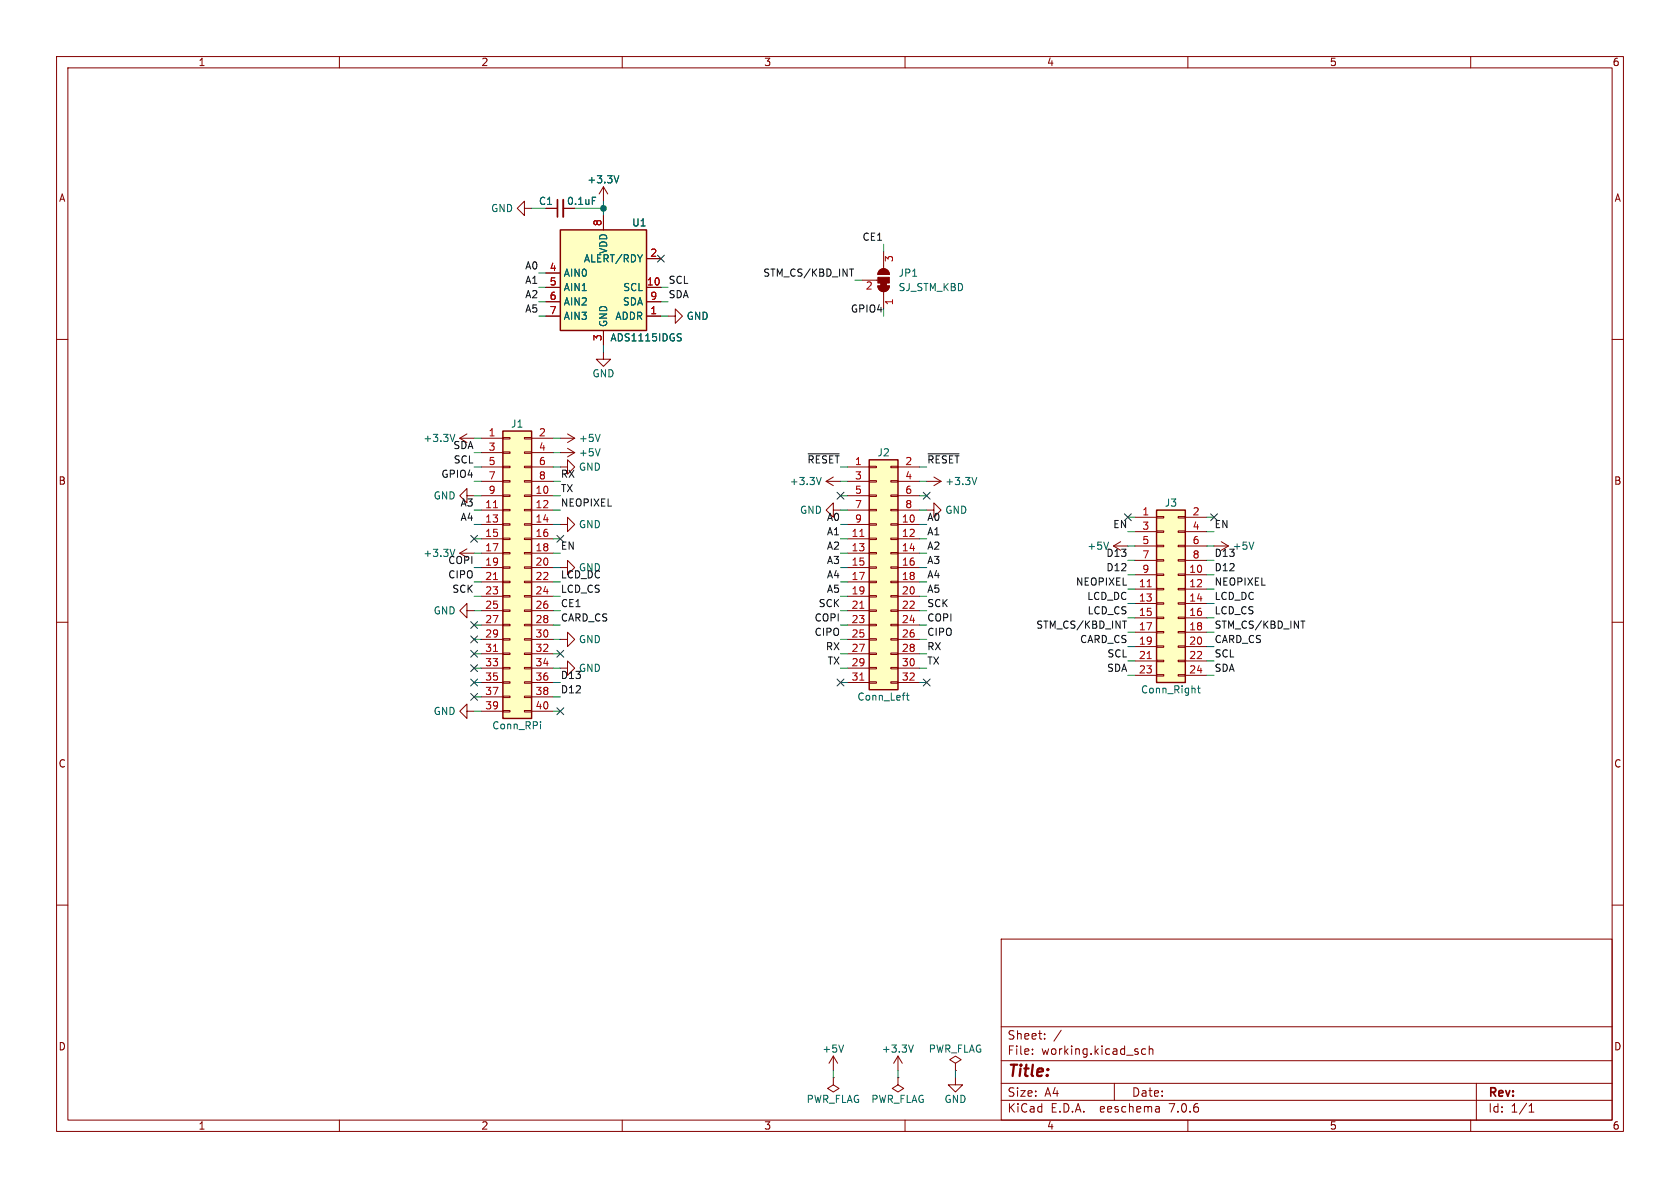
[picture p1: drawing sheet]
<svg xmlns="http://www.w3.org/2000/svg" width="297mm" height="210mm" viewBox="0 0 297 210" stroke-linecap="round" stroke-linejoin="round" font-family="sans-serif">
<g fill="none" stroke="#840000" stroke-width=".18">
<path d="M10 10h277v190h-277zM12 12h273v186h-273zM60 10v2M110 10v2M160 10v2M210 10v2M260 10v2M92.7 36.8v1.3l-1.3-1.3 1.3-1.2v1.2h1.3M96.5 36.8h2.1M99.6 36.8h2M106.7 33l-.8 1.3M106.7 33v2.6"/>
<path d="M106.7 38.1v2.5M106.7 33l.7 1.3M10 60h2M96.5 55.9h2.6M96.5 50.8h2.6M96.5 48.3h2.6M96.5 53.3h2.6M106.7 58.4v2.6M114.3 55.9h2.5M114.3 50.8h2.5M114.3 45.7h2.5M114.3 53.3h2.5"/>
<path d="M118.1 55.9h1.3v-1.3l1.2 1.3-1.2 1.3v-1.3M152.4 49.5h2.8M155.2 50.5h2a1.02 1.02 0 0 1-1 1.1 1.02 1.02 0 0 1-1-1.1zM155.5 47.8a1.02 1.02 0 0 1 1.1-.2 1.02 1.02 0 0 1 .6 .9h-2zM156.2 44.5v3M156.2 51.6v3M285 60h2M81.3 77.5h2.5M81.3 77.5l1.2 .7M82.5 76.7l-1.2 .8M85.1 77.5h3.8M88.9 79.9h1.3v.2h-1.3z"/>
<path d="M88.9 77.3h1.3v.3h-1.3zM92.7 79.9h1.3v.2h-1.3zM92.7 77.3h1.3v.3h-1.3zM94 77.5h3.8M99.1 77.5h2.5M100.3 76.7l1.3 .8M100.3 79.2l1.3 .8M101.6 77.5l-1.3 .7M106.7 62.2v1.3h1.2l-1.2 1.3-1.3-1.3h1.3M81.3 97.8h2.5M81.3 97.8l1.2 .8M82.5 87.6v-1.2l-1.2 1.2 1.2 1.3v-1.3h1.3"/>
<path d="M82.5 97l-1.2 .8M85.1 85.1h3.8M85.1 82.6h3.8M85.1 92.7h3.8M85.1 95.3h3.8M85.1 97.8h3.8M85.1 87.6h3.8M85.1 90.2h3.8M85.1 80h3.8M88.9 97.7h1.3v.2h-1.3zM88.9 95.1h1.3v.3h-1.3zM88.9 92.6h1.3v.2h-1.3z"/>
<path d="M88.9 90h1.3v.3h-1.3zM88.9 87.5h1.3v.3h-1.3zM88.9 85h1.3v.2h-1.3zM88.9 82.4h1.3v.3h-1.3zM92.7 97.7h1.3v.2h-1.3zM92.7 95.1h1.3v.3h-1.3zM92.7 92.6h1.3v.2h-1.3zM92.7 90h1.3v.3h-1.3zM92.7 87.5h1.3v.3h-1.3zM92.7 85h1.3v.2h-1.3zM92.7 82.4h1.3v.3h-1.3zM94 85.1h3.8"/>
<path d="M94 82.6h3.8M94 92.7h3.8M94 95.3h3.8M94 97.8h3.8M94 87.6h3.8M94 90.2h3.8M94 80h3.8M99.1 82.6h1.2v-1.3l1.3 1.3-1.3 1.2v-1.2M99.1 92.7h1.2v-1.3l1.3 1.3-1.3 1.3v-1.3M99.1 80h2.5M101.6 80l-1.3 .8M146 85.1h2.6"/>
<path d="M146 85.1l1.3 .8M147.3 90.2v-1.3l-1.3 1.3 1.3 1.2v-1.2h1.3M147.3 84.3l-1.3 .8M149.9 85.1h3.8M149.9 82.6h3.8M149.9 92.7h3.8M149.9 95.3h3.8M149.9 97.8h3.8M149.9 87.6h3.8M149.9 90.2h3.8M153.7 97.7h1.2v.2h-1.2zM153.7 95.1h1.2v.3h-1.2z"/>
<path d="M153.7 92.6h1.2v.2h-1.2zM153.7 90h1.2v.3h-1.2zM153.7 87.5h1.2v.3h-1.2zM153.7 85h1.2v.2h-1.2zM153.7 82.4h1.2v.3h-1.2zM157.5 97.7h1.2v.2h-1.2zM157.5 95.1h1.2v.3h-1.2zM157.5 92.6h1.2v.2h-1.2zM157.5 90h1.2v.3h-1.2zM157.5 87.5h1.2v.3h-1.2zM157.5 85h1.2v.2h-1.2zM157.5 82.4h1.2v.3h-1.2z"/>
<path d="M158.7 85.1h3.9M158.7 82.6h3.9M158.7 92.7h3.9M158.7 95.3h3.9M158.7 97.8h3.9M158.7 87.6h3.9M158.7 90.2h3.9M163.8 90.2h1.3v1.2l1.3-1.2-1.3-1.3v1.3M163.8 85.1h2.6M165.1 84.3l1.3 .8M166.4 85.1l-1.3 .8M196.8 96.5l1.3 .8"/>
<path d="M196.8 96.5h2.6M198.1 95.8l-1.3 .7M200.7 96.5h3.8M200.7 91.4h3.8M200.7 94h3.8M200.7 99.1h3.8M204.5 98.9h1.2v.3h-1.2zM204.5 96.4h1.2v.2h-1.2zM204.5 93.9h1.2v.2h-1.2zM204.5 91.3h1.2v.3h-1.2zM208.3 98.9h1.2v.3h-1.2zM208.3 96.4h1.2v.2h-1.2z"/>
<path d="M208.3 93.9h1.2v.2h-1.2zM208.3 91.3h1.2v.3h-1.2zM209.5 96.5h3.9M209.5 91.4h3.9M209.5 94h3.9M209.5 99.1h3.9M214.6 96.5h2.6M215.9 95.8l1.3 .7M217.2 96.5l-1.3 .8M10 110h2M82.5 108v-1.3l-1.2 1.3 1.2 1.2v-1.2h1.3M85.1 100.3h3.8"/>
<path d="M85.1 102.9h3.8M85.1 105.4h3.8M85.1 108h3.8M85.1 110.5h3.8M85.1 113h3.8M85.1 115.6h3.8M85.1 118.1h3.8M88.9 118h1.3v.2h-1.3zM88.9 115.4h1.3v.3h-1.3zM88.9 112.9h1.3v.3h-1.3zM88.9 110.4h1.3v.2h-1.3zM88.9 107.8h1.3v.3h-1.3z"/>
<path d="M88.9 105.3h1.3v.2h-1.3zM88.9 102.7h1.3v.3h-1.3zM88.9 100.2h1.3v.3h-1.3zM92.7 118h1.3v.2h-1.3zM92.7 115.4h1.3v.3h-1.3zM92.7 112.9h1.3v.3h-1.3zM92.7 110.4h1.3v.2h-1.3zM92.7 107.8h1.3v.3h-1.3zM92.7 105.3h1.3v.2h-1.3zM92.7 102.7h1.3v.3h-1.3zM92.7 100.2h1.3v.3h-1.3zM94 100.3h3.8"/>
<path d="M94 102.9h3.8M94 105.4h3.8M94 108h3.8M94 110.5h3.8M94 113h3.8M94 115.6h3.8M94 118.1h3.8M99.1 113h1.2v-1.2l1.3 1.2-1.3 1.3v-1.3M99.1 118.1h1.2v-1.3l1.3 1.3-1.3 1.3v-1.3M99.1 100.3h1.2v-1.2l1.3 1.2-1.3 1.3v-1.3M149.9 100.3h3.8M149.9 102.9h3.8"/>
<path d="M149.9 105.4h3.8M149.9 108h3.8M149.9 110.5h3.8M149.9 113h3.8M149.9 115.6h3.8M149.9 118.1h3.8M153.7 118h1.2v.2h-1.2zM153.7 115.4h1.2v.3h-1.2zM153.7 112.9h1.2v.3h-1.2zM153.7 110.4h1.2v.2h-1.2zM153.7 107.8h1.2v.3h-1.2zM153.7 105.3h1.2v.2h-1.2z"/>
<path d="M153.7 102.7h1.2v.3h-1.2zM153.7 100.2h1.2v.3h-1.2zM157.5 118h1.2v.2h-1.2zM157.5 115.4h1.2v.3h-1.2zM157.5 112.9h1.2v.3h-1.2zM157.5 110.4h1.2v.2h-1.2zM157.5 107.8h1.2v.3h-1.2zM157.5 105.3h1.2v.2h-1.2zM157.5 102.7h1.2v.3h-1.2zM157.5 100.2h1.2v.3h-1.2zM158.7 100.3h3.9M158.7 102.9h3.9"/>
<path d="M158.7 105.4h3.9M158.7 108h3.9M158.7 110.5h3.9M158.7 113h3.9M158.7 115.6h3.9M158.7 118.1h3.9M200.7 101.6h3.8M200.7 104.1h3.8M200.7 106.7h3.8M200.7 109.2h3.8M200.7 111.8h3.8M200.7 114.3h3.8"/>
<path d="M200.7 116.8h3.8M200.7 119.4h3.8M204.5 119.3h1.2v.2h-1.2zM204.5 116.7h1.2v.3h-1.2zM204.5 114.2h1.2v.2h-1.2zM204.5 111.6h1.2v.3h-1.2zM204.5 109.1h1.2v.2h-1.2zM204.5 106.6h1.2v.2h-1.2zM204.5 104h1.2v.3h-1.2zM204.5 101.5h1.2v.2h-1.2zM208.3 119.3h1.2v.2h-1.2zM208.3 116.7h1.2v.3h-1.2z"/>
<path d="M208.3 114.2h1.2v.2h-1.2zM208.3 111.6h1.2v.3h-1.2zM208.3 109.1h1.2v.2h-1.2zM208.3 106.6h1.2v.2h-1.2zM208.3 104h1.2v.3h-1.2zM208.3 101.5h1.2v.2h-1.2zM209.5 101.6h3.9M209.5 104.1h3.9M209.5 106.7h3.9M209.5 109.2h3.9M209.5 111.8h3.9M209.5 114.3h3.9"/>
<path d="M209.5 116.8h3.9M209.5 119.4h3.9M285 110h2M82.5 125.7v-1.2l-1.2 1.2 1.2 1.3v-1.3h1.3M85.1 120.7h3.8M85.1 123.2h3.8M85.1 125.7h3.8M88.9 125.6h1.3v.3h-1.3zM88.9 123.1h1.3v.2h-1.3zM88.9 120.5h1.3v.3h-1.3zM92.7 125.6h1.3v.3h-1.3zM92.7 123.1h1.3v.2h-1.3z"/>
<path d="M92.7 120.5h1.3v.3h-1.3zM94 120.7h3.8M94 123.2h3.8M94 125.7h3.8M149.9 120.7h3.8M153.7 120.5h1.2v.3h-1.2zM157.5 120.5h1.2v.3h-1.2zM158.7 120.7h3.9M10 160h2M285 160h2M177 166h108v32h-108zM60 198v2"/>
<path d="M110 198v2M147.3 190.5v1.3l1 .6-1 .6-1-.6 1-.6M147.3 190.5h.1M147.3 186.7l-.7 1.3M147.3 186.7v2.5M147.3 186.7l.8 1.3M158.7 190.5v1.3l1.1 .6-1.1 .6-1-.6 1-.6M158.7 190.5h.1M158.7 186.7l-.7 1.3M158.7 186.7v2.5M158.7 186.7l.8 1.3M160 198v2"/>
<path d="M168.9 188l1-.7-1-.6-1 .6 1 .7v1.2M168.9 189.2h.1M168.9 190.5v1.3h-1.3l1.3 1.2 1.3-1.2h-1.3M177 194.5h108M177 191.5h108M177 187.5h108M177 181.5h108M182.5 186.3v.1M182.5 185.5v.1M184.7 183.6v.1M184.7 182.8v.1M187.6 182.1l-1.3 2"/>
<path d="M197 191.5v3M202.5 185.5l-.4-.1-.3 .3v.4l.2 .2h.5M203.2 185.5l.2-.1 .3 .1 .1 .9M203.2 184.9v1.5M204.9 195.7l.1 .9M205 196.5l-.2 .1M205 196h-.2M210 198v2M260 198v2M261 191.5v6.5M270.3 196.6h.9M270.3 195.5l.4-.4v1.5"/>
</g>
<g fill="none" stroke="#006464" stroke-width=".18">
<path d="M104.7 34.9h.6M109.4 31.1l-.4 1.2M120 59l.4 .1M120.2 59.7l.2 .2-.2 .4M80.4 76.8l-.4 1.2M106.1 76.8l-.4 1.2M106.1 79.3l-.4 1.3M80.4 97.1l-.4 1.3M145.2 84.4l-.4 1.3M172.7 84.4l-.4 1.3M196 95.8l-.4 1.3M221.7 95.8l-.5 1.3"/>
<path d="M95.6 127.6v.1M95.6 128v.8M160.2 122.9h.5M160.4 122.5v1.1l.3 .2M211.7 121.7h.5M211.9 121.2v1.1l.3 .2M149.1 184.7l-.4 1.3M161.5 184.7l-.5 1.3"/>
</g>
<path d="M99.6 35.3v3.1" fill="none" stroke="#840000" stroke-width=".33"/>
<path d="M98.6 35.3v3.1" fill="none" stroke="#840000" stroke-width=".3"/>
<g fill="#ffffc2" stroke="#ffffc2" stroke-width=".18">
<path d="M99.1 40.6h15.2v17.8h-15.2z"/>
<path d="M153.7 81.3h5v40.6h-5z"/>
<path d="M88.9 76.2h5.1v50.8h-5.1z"/>
<path d="M204.5 90.2h5v30.5h-5z"/>
</g>
<path d="M99.1 40.6h15.2v17.8h-15.2zM88.9 76.2h5.1v50.8h-5.1zM153.7 81.3h5v40.6h-5zM204.5 90.2h5v30.5h-5z" fill="none" stroke="#840000" stroke-width=".25"/>
<path d="M87.2 89.8h.8M152 94.8h.7M87.2 102.5h.8M87.2 115.2h.8M152 107.5h.7M202.8 103.7h.7M202.8 116.4h.7M152 120.2h.7" fill="none" stroke="#a90000" stroke-width=".18"/>
<g fill="#840000" stroke="#840000" stroke-width=".18">
<path d="M155.7 50h1v.5h-1z"/>
<path d="M155.2 50.5h2a1.02 1.02 0 0 1-1 1.1 1.02 1.02 0 0 1-1-1.1z"/>
<path d="M155.2 49h2v1h-2z"/>
<path d="M155.5 47.8a1.02 1.02 0 0 1 1.1-.2 1.02 1.02 0 0 1 .6 .9h-2z"/>
</g>
<path d="M150.2 47.6h.7M142.9 80.2h5.5M164.1 80.2h5.4M198.4 109.8h.8M230 109.8h.7" fill="none" stroke="#0f0f0f" stroke-width=".18"/>
<g fill="none" stroke="#009600" stroke-width=".18">
<path d="M94 36.8h2.5M101.6 36.8h5.1M106.7 35.6v2.5M95.2 50.8h1.3M95.2 55.9h1.3M95.2 53.3h1.3M95.2 48.3h1.3M116.8 50.8h1.3M116.8 55.9h1.3M116.8 53.3h1.3M151.1 49.5h1.3M156.2 43.2v1.3"/>
<path d="M83.8 77.5h1.3M97.8 77.5h1.3M106.7 61v1.2M83.8 92.7h1.3M83.8 95.3h1.3M83.8 97.8h1.3M83.8 82.6h1.3M83.8 80h1.3M83.8 85.1h1.3M83.8 90.2h1.3M83.8 87.6h1.3M97.8 92.7h1.3"/>
<path d="M97.8 95.3h1.3M97.8 97.8h1.3M97.8 82.6h1.3M97.8 80h1.3M97.8 85.1h1.3M97.8 90.2h1.3M97.8 87.6h1.3M148.6 92.7h1.3M148.6 95.3h1.3M148.6 97.8h1.3M148.6 85.1h1.3M148.6 90.2h1.3"/>
<path d="M148.6 87.6h1.3M162.6 92.7h1.2M162.6 95.3h1.2M162.6 97.8h1.2M162.6 82.6h1.2M162.6 85.1h1.2M162.6 90.2h1.2M162.6 87.6h1.2M199.4 91.4h1.3M199.4 94h1.3M199.4 96.5h1.3M199.4 99.1h1.3"/>
<path d="M213.4 91.4h1.2M213.4 94h1.2M213.4 96.5h1.2M213.4 99.1h1.2M83.8 113h1.3M83.8 118.1h1.3M83.8 110.5h1.3M83.8 100.3h1.3M83.8 102.9h1.3M83.8 115.6h1.3M83.8 108h1.3M83.8 105.4h1.3"/>
<path d="M97.8 113h1.3M97.8 118.1h1.3M97.8 110.5h1.3M97.8 100.3h1.3M97.8 102.9h1.3M97.8 115.6h1.3M97.8 108h1.3M97.8 105.4h1.3M148.6 113h1.3M148.6 118.1h1.3M148.6 110.5h1.3M148.6 100.3h1.3"/>
<path d="M148.6 102.9h1.3M148.6 115.6h1.3M148.6 108h1.3M148.6 105.4h1.3M162.6 113h1.2M162.6 118.1h1.2M162.6 110.5h1.2M162.6 100.3h1.2M162.6 102.9h1.2M162.6 115.6h1.2M162.6 108h1.2M162.6 105.4h1.2"/>
<path d="M199.4 109.2h1.3M199.4 111.8h1.3M199.4 114.3h1.3M199.4 116.8h1.3M199.4 119.4h1.3M199.4 106.7h1.3M199.4 101.6h1.3M199.4 104.1h1.3M213.4 109.2h1.2M213.4 111.8h1.2M213.4 114.3h1.2M213.4 116.8h1.2"/>
<path d="M213.4 119.4h1.2M213.4 106.7h1.2M213.4 101.6h1.2M213.4 104.1h1.2M83.8 120.7h1.3M83.8 125.7h1.3M83.8 123.2h1.3M97.8 120.7h1.3M97.8 125.7h1.3M97.8 123.2h1.3M148.6 120.7h1.3M162.6 120.7h1.2"/>
<path d="M147.3 189.2v1.3M158.7 189.2v1.3M168.9 189.2v1.3"/>
</g>
<g fill="none" stroke="#000084" stroke-width=".18">
<path d="M116.2 45.1l1.2 1.2M117.4 45.1l-1.2 1.2M83.2 94.6l1.2 1.3M84.4 94.6l-1.2 1.3M98.5 94.6l1.2 1.3M99.7 94.6l-1.2 1.3M148 87l1.2 1.2M149.2 87l-1.2 1.2M163.2 87l1.2 1.2M164.4 87l-1.2 1.2M198.8 90.8l1.2 1.2M200 90.8l-1.2 1.2"/>
<path d="M214 90.8l1.2 1.2M215.2 90.8l-1.2 1.2M83.2 109.9l1.2 1.2M83.2 117.5l1.2 1.2M83.2 115l1.2 1.2M83.2 112.4l1.2 1.2M84.4 109.9l-1.2 1.2M84.4 117.5l-1.2 1.2M84.4 115l-1.2 1.2M84.4 112.4l-1.2 1.2M98.5 115l1.2 1.2M99.7 115l-1.2 1.2"/>
<path d="M83.2 120l1.2 1.3M83.2 122.6l1.2 1.2M84.4 120l-1.2 1.3M84.4 122.6l-1.2 1.2M98.5 125.1l1.2 1.2M99.7 125.1l-1.2 1.2M148 120l1.2 1.3M149.2 120l-1.2 1.3M163.2 120l1.2 1.3M164.4 120l-1.2 1.3"/>
</g>
<circle cx="106.7" cy="36.8" r=".51" fill="#009600" stroke="#009600" stroke-width=".18"/>
<text font-size="2.8" fill="#840000" x="178" y="190.9">Title:</text>
<g font-size="2.1" fill="#840000">
<text x="178" y="184">Sheet:</text>
<text x="178" y="186.7">File:</text>
<text x="184.1" y="186.7">working.kicad_sch</text>
<text x="178" y="196.9">KiCad</text>
<text x="178" y="194.1">Size:</text>
<text x="184.7" y="194.1">A4</text>
<text x="185.7" y="196.9">E.D.A.</text>
<text x="194.6" y="196.9">eeschema</text>
<text x="200" y="194.1">Date:</text>
<text x="207" y="196.9">7.0.6</text>
<text x="263" y="194.3">Rev:</text>
<text x="263" y="196.9">Id:</text>
<text x="267.1" y="196.9">1/1</text>
</g>
<g font-size="1.8" fill="#840000">
<text x="35" y="11.9">1</text>
<text x="85" y="11.9">2</text>
<text x="135" y="11.9">3</text>
<text x="185" y="11.9">4</text>
<text x="235" y="11.9">5</text>
<text x="285" y="11.9">6</text>
<text x="10.3" y="35.9">A</text>
<text x="285.3" y="35.9">A</text>
<text x="10.3" y="85.9">B</text>
<text x="285.3" y="85.9">B</text>
<text x="10.3" y="135.9">C</text>
<text x="285.3" y="135.9">C</text>
<text x="10.3" y="185.9">D</text>
<text x="285.3" y="185.9">D</text>
<text x="35" y="199.9">1</text>
<text x="85" y="199.9">2</text>
<text x="135" y="199.9">3</text>
<text x="185" y="199.9">4</text>
<text x="235" y="199.9">5</text>
<text x="285" y="199.9">6</text>
</g>
<g font-size="1.8" fill="#006464">
<text x="103.7" y="32.6">+3.3V</text>
<text x="86.7" y="37.7">GND</text>
<text x="95.2" y="36.4">C1</text>
<text x="100.1" y="36.4">0.1uF</text>
<text x="111.7" y="40.2">U1</text>
<text x="103.1" y="46.6">ALERT/RDY</text>
<text x="107.5" y="45" transform="rotate(-90 107.5 45)">VDD</text>
<text x="99.6" y="49.1">AIN0</text>
<text x="99.6" y="51.7">AIN1</text>
<text x="110.1" y="51.7">SCL</text>
<text x="158.8" y="49.1">JP1</text>
<text x="158.8" y="51.7">SJ_STM_KBD</text>
<text x="99.6" y="54.2">AIN2</text>
<text x="99.6" y="56.7">AIN3</text>
<text x="107.5" y="57.9" transform="rotate(-90 107.5 57.9)">GND</text>
<text x="108.7" y="56.7">ADDR</text>
<text x="110" y="54.2">SDA</text>
<text x="121.3" y="56.7">GND</text>
<text x="107.8" y="60.6">ADS1115IDGS</text>
<text x="104.6" y="66.9">GND</text>
<text x="90.2" y="75.8">J1</text>
<text x="74.7" y="78.3">+3.3V</text>
<text x="102.2" y="83.4">GND</text>
<text x="102.2" y="78.3">+5V</text>
<text x="102.2" y="80.9">+5V</text>
<text x="155" y="80.9">J2</text>
<text x="76.6" y="88.5">GND</text>
<text x="139.5" y="86">+3.3V</text>
<text x="167" y="86">+3.3V</text>
<text x="205.8" y="89.8">J3</text>
<text x="102.2" y="93.6">GND</text>
<text x="141.3" y="91">GND</text>
<text x="167" y="91">GND</text>
<text x="74.7" y="98.7">+3.3V</text>
<text x="192.1" y="97.4">+5V</text>
<text x="217.8" y="97.4">+5V</text>
<text x="76.6" y="108.8">GND</text>
<text x="102.2" y="113.9">GND</text>
<text x="102.2" y="119">GND</text>
<text x="151.5" y="124.1">Conn_Left</text>
<text x="201.6" y="122.8">Conn_Right</text>
<text x="76.6" y="126.6">GND</text>
<text x="86.9" y="129.1">Conn_RPi</text>
<text x="145.3" y="186.3">+5V</text>
<text x="155.8" y="186.3">+3.3V</text>
<text x="164.1" y="186.3">PWR_FLAG</text>
<text x="142.5" y="195.2">PWR_FLAG</text>
<text x="153.9" y="195.2">PWR_FLAG</text>
<text x="166.9" y="195.2">GND</text>
</g>
<g font-size="1.8" fill="#a90000">
<text x="106.4" y="40.1" transform="rotate(-90 106.4 40.1)">8</text>
<text x="114.9" y="45.5">2</text>
<text x="158.2" y="46.4" transform="rotate(-90 158.2 46.4)">3</text>
<text x="97.1" y="48">4</text>
<text x="97.1" y="50.5">5</text>
<text x="97.1" y="53.1">6</text>
<text x="114.3" y="50.5">10</text>
<text x="114.9" y="53.1">9</text>
<text x="153" y="51.5">2</text>
<text x="97.1" y="55.6">7</text>
<text x="114.9" y="55.6">1</text>
<text x="158.2" y="54" transform="rotate(-90 158.2 54)">1</text>
<text x="106.4" y="60.4" transform="rotate(-90 106.4 60.4)">3</text>
<text x="86.3" y="77.2">1</text>
<text x="95.2" y="77.2">2</text>
<text x="86.3" y="79.8">3</text>
<text x="86.3" y="82.3">5</text>
<text x="95.2" y="79.8">4</text>
<text x="95.2" y="82.3">6</text>
<text x="159.9" y="82.3">2</text>
<text x="85.7" y="89.9">11</text>
<text x="86.3" y="84.8">7</text>
<text x="86.3" y="87.4">9</text>
<text x="94.6" y="87.4">10</text>
<text x="94.6" y="89.9">12</text>
<text x="95.2" y="84.8">8</text>
<text x="151.1" y="84.8">3</text>
<text x="151.1" y="87.4">5</text>
<text x="151.1" y="89.9">7</text>
<text x="159.9" y="84.8">4</text>
<text x="159.9" y="87.4">6</text>
<text x="159.9" y="89.9">8</text>
<text x="85.7" y="92.5">13</text>
<text x="85.7" y="95">15</text>
<text x="94.6" y="92.5">14</text>
<text x="94.6" y="95">16</text>
<text x="150.5" y="95">11</text>
<text x="151.1" y="92.5">9</text>
<text x="159.3" y="92.5">10</text>
<text x="159.3" y="95">12</text>
<text x="201.9" y="91.2">1</text>
<text x="201.9" y="93.7">3</text>
<text x="210.7" y="91.2">2</text>
<text x="210.7" y="93.7">4</text>
<text x="85.7" y="97.5">17</text>
<text x="85.7" y="100.1">19</text>
<text x="94.6" y="97.5">18</text>
<text x="94.6" y="100.1">20</text>
<text x="150.5" y="97.5">13</text>
<text x="150.5" y="100.1">15</text>
<text x="159.3" y="97.5">14</text>
<text x="159.3" y="100.1">16</text>
<text x="201.9" y="96.3">5</text>
<text x="201.9" y="98.8">7</text>
<text x="201.9" y="101.3">9</text>
<text x="210.1" y="101.3">10</text>
<text x="210.7" y="96.3">6</text>
<text x="210.7" y="98.8">8</text>
<text x="85.7" y="102.6">21</text>
<text x="85.7" y="105.2">23</text>
<text x="85.7" y="107.7">25</text>
<text x="94.6" y="102.6">22</text>
<text x="94.6" y="105.2">24</text>
<text x="94.6" y="107.7">26</text>
<text x="150.5" y="102.6">17</text>
<text x="150.5" y="105.2">19</text>
<text x="150.5" y="107.7">21</text>
<text x="159.3" y="102.6">18</text>
<text x="159.3" y="105.2">20</text>
<text x="159.3" y="107.7">22</text>
<text x="201.3" y="103.9">11</text>
<text x="201.3" y="106.4">13</text>
<text x="210.1" y="103.9">12</text>
<text x="210.1" y="106.4">14</text>
<text x="85.7" y="110.2">27</text>
<text x="85.7" y="112.8">29</text>
<text x="94.6" y="110.2">28</text>
<text x="94.6" y="112.8">30</text>
<text x="150.5" y="110.2">23</text>
<text x="150.5" y="112.8">25</text>
<text x="159.3" y="110.2">24</text>
<text x="159.3" y="112.8">26</text>
<text x="201.3" y="109">15</text>
<text x="201.3" y="111.5">17</text>
<text x="210.1" y="109">16</text>
<text x="210.1" y="111.5">18</text>
<text x="85.7" y="115.3">31</text>
<text x="85.7" y="117.9">33</text>
<text x="94.6" y="115.3">32</text>
<text x="94.6" y="117.9">34</text>
<text x="150.5" y="115.3">27</text>
<text x="150.5" y="117.9">29</text>
<text x="159.3" y="115.3">28</text>
<text x="159.3" y="117.9">30</text>
<text x="201.3" y="114">19</text>
<text x="201.3" y="116.6">21</text>
<text x="201.3" y="119.1">23</text>
<text x="210.1" y="114">20</text>
<text x="210.1" y="116.6">22</text>
<text x="210.1" y="119.1">24</text>
<text x="85.7" y="120.4">35</text>
<text x="85.7" y="122.9">37</text>
<text x="85.7" y="125.5">39</text>
<text x="94.6" y="120.4">36</text>
<text x="94.6" y="122.9">38</text>
<text x="94.6" y="125.5">40</text>
<text x="150.5" y="120.4">31</text>
<text x="159.3" y="120.4">32</text>
</g>
<g font-size="1.8" fill="#0f0f0f">
<text x="92.7" y="47.7">A0</text>
<text x="152.4" y="42.6">CE1</text>
<text x="92.7" y="52.8">A2</text>
<text x="92.7" y="50.3">A1</text>
<text x="118.1" y="50.3">SCL</text>
<text x="118.1" y="52.8">SDA</text>
<text x="134.8" y="49">STM_CS/KBD_INT</text>
<text x="92.7" y="55.3">A5</text>
<text x="80" y="79.5">SDA</text>
<text x="80.1" y="82">SCL</text>
<text x="163.8" y="82">~{RESET}</text>
<text x="77.9" y="84.6">GPIO4</text>
<text x="81.3" y="89.6">A3</text>
<text x="99.1" y="84.6">RX</text>
<text x="99.1" y="89.6">NEOPIXEL</text>
<text x="99.1" y="87.1">TX</text>
<text x="81.3" y="92.2">A4</text>
<text x="146.1" y="94.7">A1</text>
<text x="146.1" y="92.2">A0</text>
<text x="163.8" y="92.2">A0</text>
<text x="163.8" y="94.7">A1</text>
<text x="196.7" y="93.4">EN</text>
<text x="214.6" y="93.4">EN</text>
<text x="79.1" y="99.8">COPI</text>
<text x="99.1" y="97.3">EN</text>
<text x="102.2" y="101.2">GND</text>
<text x="146.1" y="97.3">A2</text>
<text x="146.1" y="99.8">A3</text>
<text x="163.8" y="99.8">A3</text>
<text x="163.8" y="97.3">A2</text>
<text x="195.5" y="98.5">D13</text>
<text x="195.5" y="101.1">D12</text>
<text x="214.6" y="98.5">D13</text>
<text x="214.6" y="101.1">D12</text>
<text x="79.1" y="102.3">CIPO</text>
<text x="79.9" y="104.9">SCK</text>
<text x="99.1" y="107.4">CE1</text>
<text x="99.1" y="102.3">LCD_DC</text>
<text x="99.1" y="104.9">LCD_CS</text>
<text x="144.6" y="107.4">SCK</text>
<text x="146.1" y="102.3">A4</text>
<text x="146.1" y="104.9">A5</text>
<text x="163.8" y="104.9">A5</text>
<text x="163.8" y="107.4">SCK</text>
<text x="163.8" y="102.3">A4</text>
<text x="190.1" y="103.6">NEOPIXEL</text>
<text x="192.1" y="106.1">LCD_DC</text>
<text x="214.6" y="106.1">LCD_DC</text>
<text x="214.6" y="103.6">NEOPIXEL</text>
<text x="99.1" y="110">CARD_CS</text>
<text x="143.9" y="112.5">CIPO</text>
<text x="143.9" y="110">COPI</text>
<text x="163.8" y="110">COPI</text>
<text x="163.8" y="112.5">CIPO</text>
<text x="183.1" y="111.2">STM_CS/KBD_INT</text>
<text x="190.8" y="113.8">CARD_CS</text>
<text x="192.2" y="108.7">LCD_CS</text>
<text x="214.6" y="111.2">STM_CS/KBD_INT</text>
<text x="214.6" y="113.8">CARD_CS</text>
<text x="214.6" y="108.7">LCD_CS</text>
<text x="145.9" y="115">RX</text>
<text x="146.2" y="117.6">TX</text>
<text x="163.8" y="117.6">TX</text>
<text x="163.8" y="115">RX</text>
<text x="195.6" y="118.8">SDA</text>
<text x="195.7" y="116.3">SCL</text>
<text x="214.6" y="118.8">SDA</text>
<text x="214.6" y="116.3">SCL</text>
<text x="99.1" y="120.1">D13</text>
<text x="99.1" y="122.7">D12</text>
</g>
<g font-size="1.8" fill="#009600">
<text x="150.3" y="55.3">GPIO4</text>
<text x="142.6" y="82">~{RESET} 1</text>
</g>
</svg>
